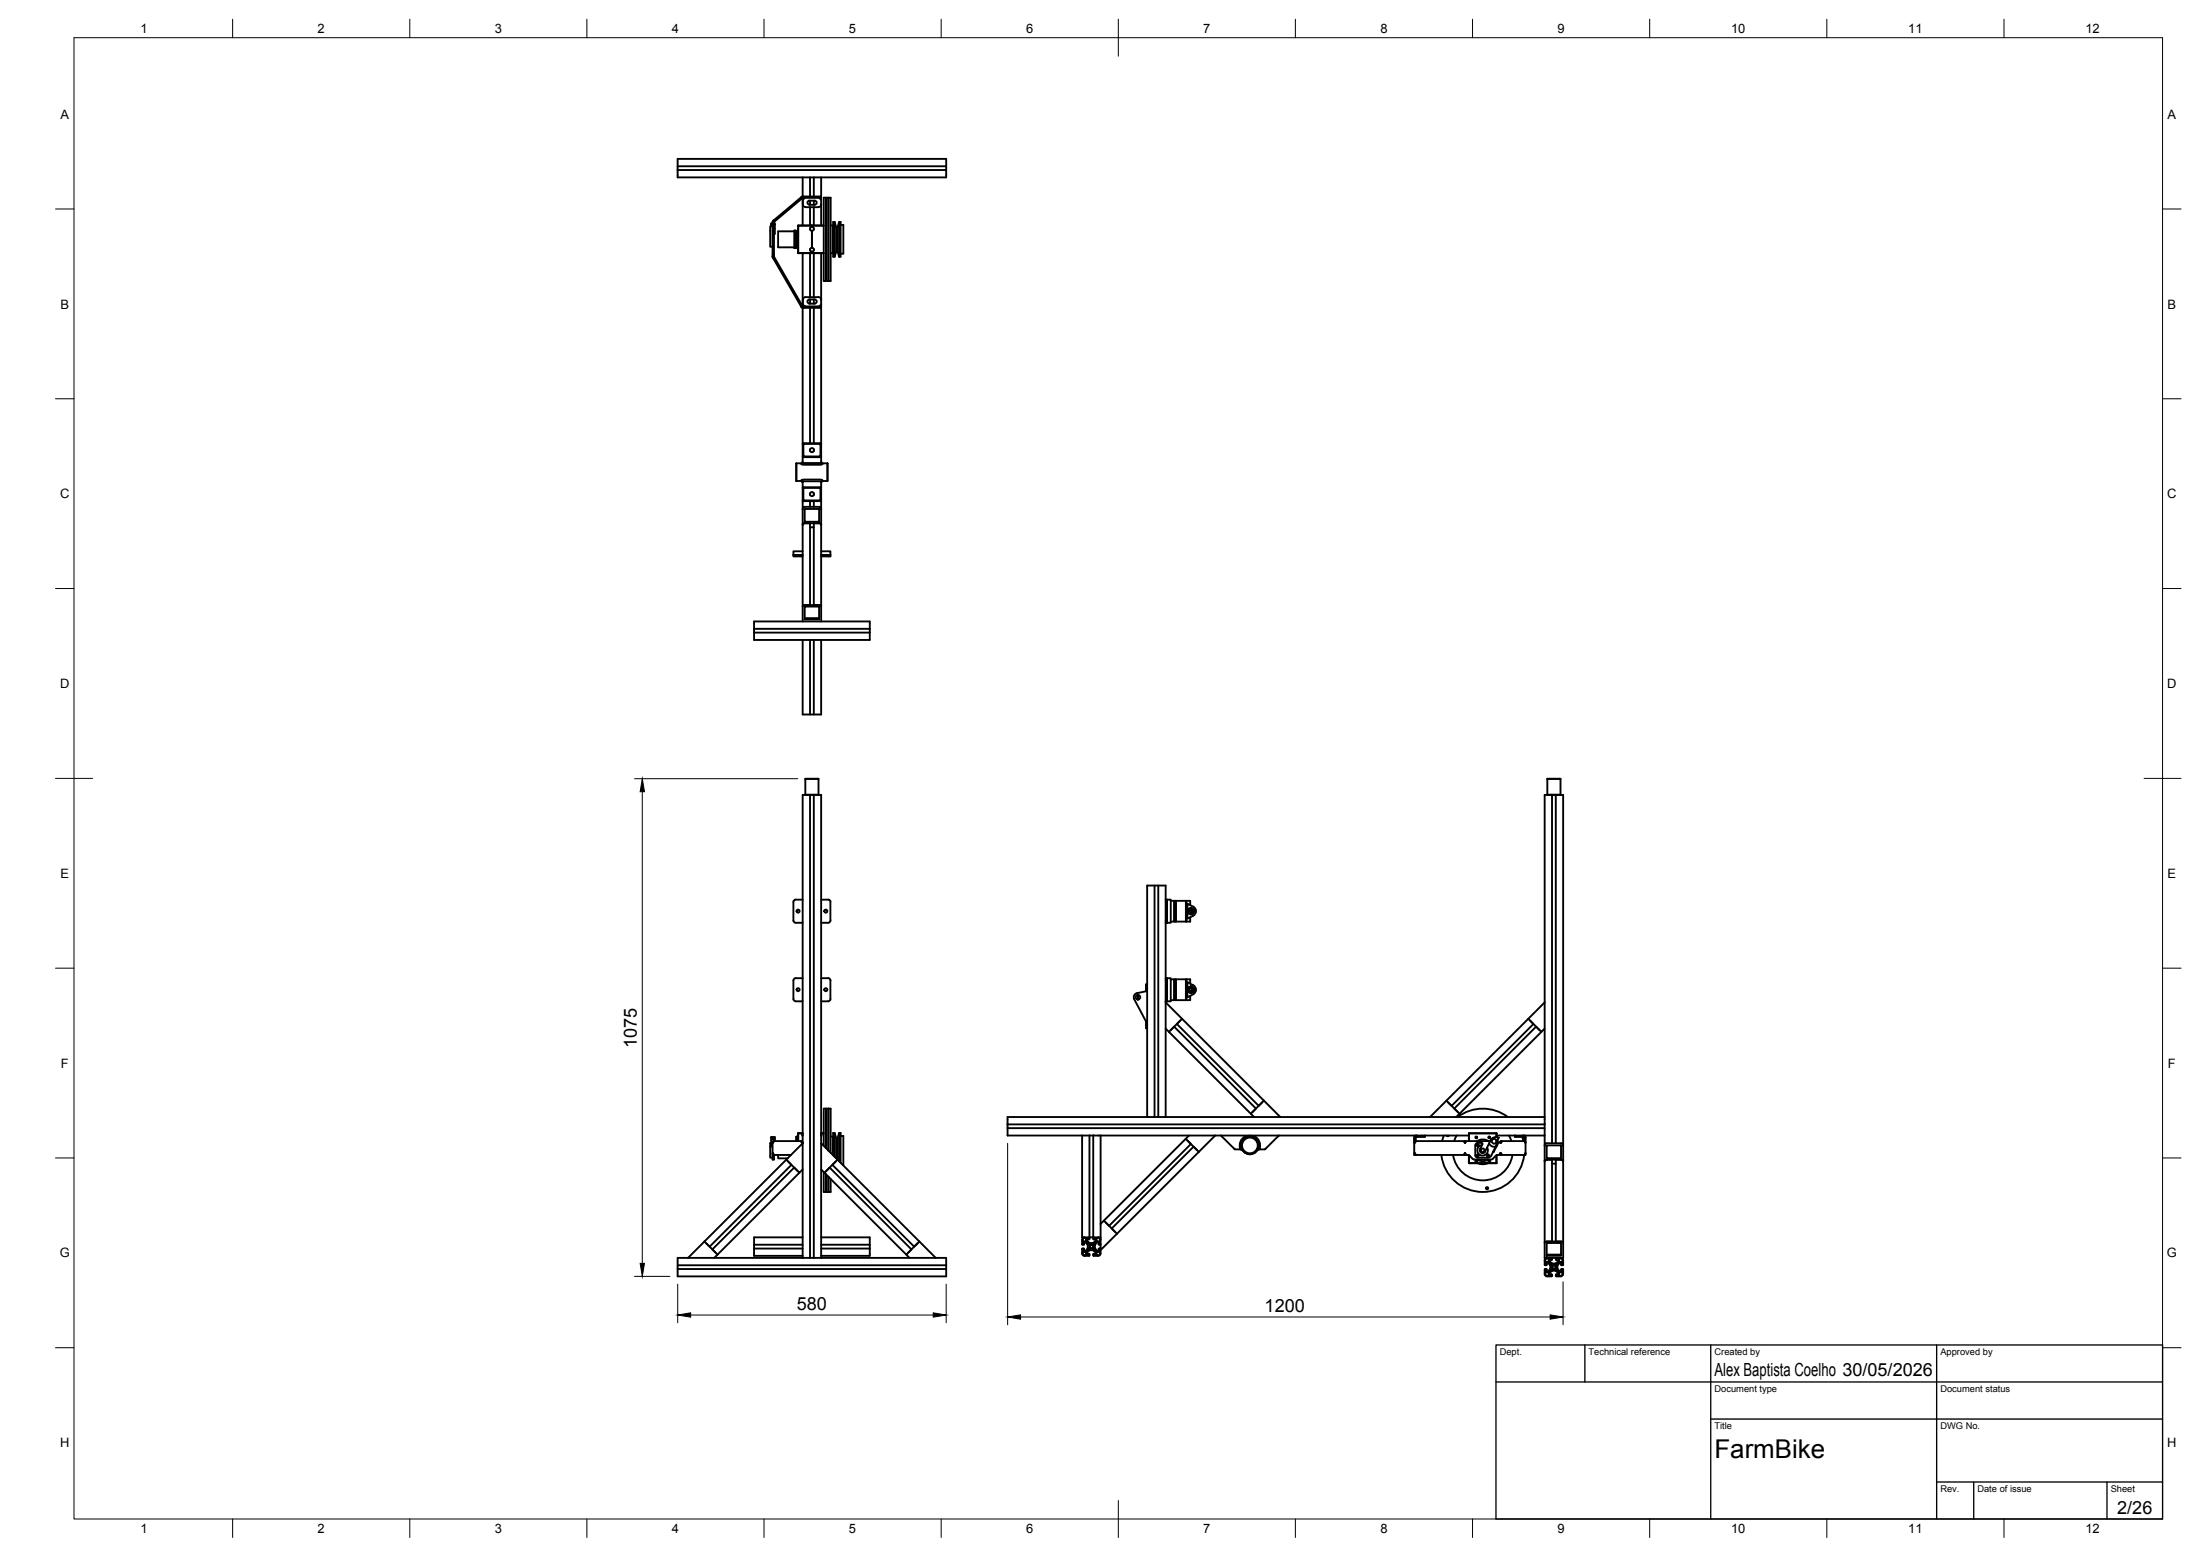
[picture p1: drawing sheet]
<svg xmlns="http://www.w3.org/2000/svg" width="594mm" height="420mm" viewBox="0 0 594 420" stroke-linecap="round" stroke-linejoin="round" font-family="sans-serif">
<!-- layer: Visible -->
<g fill="none" stroke="#000" stroke-width=".51">
<path d="M183 42.9h72.5v5h-72.5zM183 45.9h72.5M183 44.9h72.5M208.7 59.8l.3 .1M208.7 59.8l-.1 .2M208.8 59.6l.2 .3M208.8 59.6l-.1 .2M208.9 59.5l7.5-6.2 .2 .3-7.4 6.2zM208.9 59.5l-.1 .1M209 59.9v.1M209.1 59.9h-.1M209.2 59.8l-.2 .1"/>
<path d="M216.4 53.3l.3 .2M216.6 53.1l.1 .3M216.6 53.1l-.1 .1M216.7 53.5l-.1 .1M216.7 47.9v13M216.8 53.4l-.1 .1M216.8 53.4h4.9M216.8 53.4h.1M216.9 53.1v.3M217.2 53.6l-.4 .3v1.3a.75 .75 0 0 0 .7 .7M217.2 53.4v.1M217.5 55.9h3.5"/>
<path d="M218.6 54.2h1.4M218.6 54.2a.56 .56 0 0 0-.6 .5 .56 .56 0 0 0 .6 .6h1.4a.57 .57 0 0 0 .5-.6 .57 .57 0 0 0-.5-.5M218.7 47.9v5.2M218.7 54.2v1.1M218.7 55.9v5M219.8 47.9v5.2M219.8 54.2v1.1M219.8 55.9v5M221.3 53.5h.1zM221.4 53.6l.3 .3v1.3M221.7 53.1h-5.1M221.7 47.9v6"/>
<path d="M221.7 55.2v5.7M221.8 55.2a.75 .75 0 0 1-.8 .7M222.4 53.4h.7v22.5h-.7zM223.1 53.4h.6v22.5h-.6zM223.7 53.4h.6v22.5h-.6zM225.4 59.9h-.4v9.4h.4M225.4 59.9v9.4M225.4 59.9l.4 1.4M226.6 59.9v9.4M208.2 60.5v.6h-.2v5.5h.6M208.2 60.5h.4M208.6 60.6v8.6h.4"/>
<path d="M208.6 60.2h.4v.4M208.6 60.3h-.4v.2M208.6 69.2l.4 .1M208.6 69.3l.1 .1M208.7 69.4v.1M208.7 69.6l.4-.2 7.5 13.1-.3 .2zM209 60.6v8.7M209 60.3h.2v.2M209 60.2v-.2h-.4v.6M209 69.3l.1 .1M209 69.3l-.3 .3M209 69.3l-.4 .1"/>
<path d="M209 60.5h.2M209 69.3h.1M209.2 60.5v2.6h-.2M214.5 62.5h-4.4v4.3h4.4M214.5 62.3h.4v4.7h-.4zM214.9 62.5h.2M214.9 66.8h.2M215.1 62.4h.3v4.5h-.3zM215.4 62.4v4.5M215.4 62.6l.1 .1M215.5 60.9l.1 7.5M215.5 68.3l.1 .1"/>
<path d="M215.5 66.6h-.1M215.6 60.9h3.6v.4v-.4h3.2M216.7 68.4v14.3M218.7 61.7v.3M218.7 67.3v.3M218.7 68.4v11.8M219.2 68v.4h3.2M219.2 68v.4h-3.6M219.2 62.3v4.6M219.3 66.9a.54 .54 0 0 1 .5 .5 .54 .54 0 0 1-.5 .6M219.3 66.9a.54 .54 0 0 0-.6 .5 .54 .54 0 0 0 .6 .6M219.8 61.7v.3"/>
<path d="M219.8 67.3v.3M219.8 68.4v11.8M221.7 68.4v13.8l-.3 .4M222.4 60.9h-6.8v7.4h6.8M224.3 60.9h.6v7.5h-.6M224.9 66h.1M224.9 66.4l.1 .1M224.9 62.4h.1M224.9 66.8h.1M225.8 61.3v6.6M225.8 67.9h.4l.4 1.4M225.8 61.3h.4"/>
<path d="M225.8 67.9l-.4 1.4M226.2 61.3l.4-1.4h.4v9.4h-.4M226.2 61.3v6.6M227 60.7h.7v7.8h-.7M216.4 82.9l.2 .1M216.6 83l.2 .1M216.6 82.5l.1 .2-.3 .2-.1-.2M216.7 82.7h.1M216.7 83.1v41.8M216.7 82.7l-.1 .4M216.8 82.7h.1M216.8 82.2l.4 .4"/>
<path d="M216.8 83.1h4.9M217 82.7v.4M217.2 82.6v.1M217.6 80.2h3.4M217.6 80.2a.75 .75 0 0 0-.8 .8M218.6 82h1.4M218.6 82a.56 .56 0 0 1-.6-.6 .56 .56 0 0 1 .6-.5h1.4a.56 .56 0 0 1 .5 .5 .56 .56 0 0 1-.5 .6M218.7 80.9v1.1M218.7 83.1v36.6M219.8 80.9v1.1M219.8 83.1v36.6M221 80.2a.75 .75 0 0 1 .8 .8"/>
<path d="M221.3 82.7l.1-.1zM221.7 82.7h-4.9v.4M221.7 82.2v42.7M217 119.7h4.5l.2 .2M217 119.7l-.2 .2M215.1 125.1v4.8M215.1 125.1h1.3M215.1 129.9h1.3M216.4 129.9l.3 .2M216.4 129.9l.3 .4M216.4 125.3l.1 .1M216.5 129.6l-.1 .1"/>
<path d="M216.6 125.4h5.3M216.6 129.6h5.3M216.7 137.6v4.1M216.7 124.9h.1M216.7 124.9l-.3 .2M216.7 130.1v7.5M216.7 124.7l-.3 .4M216.8 123.2l.2 .2M216.8 135.1l.2 .2M216.9 120.1v2.9M216.9 132v2.9M217 120.1l.2-.2h4.3l.1 3.1-.3 .2"/>
<path d="M217 123l.2 .2M217 134.9l.2 .2M217 132l.2-.3 4.3 .1 .1 3.1-.3 .2M217 131.6h4.5l.2 .2M217 123.4h4.5M217 131.6l-.2 .2M217.2 123.3h4.1M217.2 135.1h4.1M217.3 137.4h3.9v3.5h-3.9zM218.7 121.3v.5M218.7 133.2v.5M218.7 135.3v1.6"/>
<path d="M219.8 121.3v.5M219.8 133.2v.5M219.8 135.3v1.6M221.3 136.9h-4.1l-.3 .2-.2 .5M221.3 136.9l.3 .2 .2 .5M221.6 130h-4.6l-.3 .1M221.7 130v.1M221.7 135.1l-.2 .2h-4.5M221.7 124.9l-.2 .1h-4.6M221.7 124.9l.4 .2M221.7 130.1v37.7M221.7 124.7l.4 .4"/>
<path d="M221.7 123.2l-.2 .2M222 129.6l.1 .1M222.1 125.3l-.1 .1M222.1 129.9l-.4 .2M222.1 125.1h1.3M222.1 129.9l-.4 .4M223.4 125.1v4.8M223.4 125.1l.1 4.8M223.5 129.9h-1.4M214.2 149.9v.3h2.5M214.2 149.9h2.5zM216.7 148.9h-2.5v1"/>
<path d="M216.7 141.7v26.1M217.4 141.3l-.7 .4M218.6 141.3l.1 22.1M218.7 142.4h1.1M219.9 141.3l-.1 22.1M221.1 141.3l.7 .4M221.3 141.3h-4.1l-.5 .3M221.3 141.3l.5 .3M221.7 149.9h2.5zM221.7 148.9h2.5v1M224.2 149.9v.3h-2.5M203.6 169.8h31.3v3h-31.3z"/>
<path d="M203.6 169.8v-2h31.3v2M203.6 170.8h31.3M216.7 172.8v20.1h5v-20.1M217.3 163.8h3.9v3.5h-3.9zM217.3 166.9h3.9M218.7 172.8v20.1M219.8 172.8v20.1M221.3 163.4h-4.1l-.5 .3M221.3 163.4l.5 .3M217.5 210.3h3.5M217.5 214.6h3.5M217.5 210.3v4.3"/>
<path d="M217.5 214.6v.1M218.7 214.7h-2v94M218.7 214.7h1.1M218.7 214.7v125M219.8 214.7h1.9v94M219.8 214.7v125M221 210.3v4.3M221 214.6v.1M417.8 210.3h3.6M417.8 214.6h3.6M417.8 210.3v4.3M417.8 214.6l.1 .1"/>
<path d="M419.1 214.7h-2v56M419.1 214.7h1M419.1 214.7v94M420.1 214.7h2v125h-5v-26.1M420.1 214.7v94M421.4 210.3v4.3M421.4 214.6l-.1 .1M311.8 239.1v62.5h-2v-62.5h5v3.8M312.8 239.1v62.5M214.2 243.5l.1 5.3 .6 .4h1.8M216.7 242.9l-2.1 .1-.4 .5M221.7 242.9l2.2 .1 .4 .5"/>
<path d="M224.2 243.5v5.3l-.6 .4h-1.9M314.8 242.9v6.3M314.8 249.2h.4M314.8 242.9h.4M314.8 249.2v14.9M315.2 242.9v6.3M315.2 242.9h.9v6.3h-.9M316.1 243.2h.9v5.7h-.9M317 243.2h4.4v1.2M317.4 243.2v5.7M317.6 243.2v5.7M320.2 243.2v5.7"/>
<path d="M320.4 243.2v5.7M320.8 245.6l.8-.5 .8 .5v.9l-.8 .5-.8-.5zM321.4 245.7h.4l.2 .3-.2 .4h-.4l-.2-.4zM321.4 247.7v1.2h-4.4M322.2 244.8l-1.5-.8v4.1l1.5-.8M322.2 244.8a1.37 1.37 0 0 1 0 2.4M214.9 264.1h1.8M214.9 264.1l-.5 .2-.2 .4 .1 5.3 .6 .4h1.8M221.7 264.1h1.9M223.6 264.1l.5 .2 .2 .4-.1 5.3-.6 .4h-1.9M307 268.2a1.13 1.13 0 0 0-.7 1.6l3.2 6M307.2 268.7v1.2"/>
<path d="M307.3 268.7v1.2M307.3 269.9a.62 .62 0 0 0 .5-1 .62 .62 0 0 0-1 0 .62 .62 0 0 0 .4 1M307.3 269.9h-.1M309.5 267.7l-2.5 .5M309.8 275.8h-.3v1.9h.3M309.8 265.8h-.3v1.9h.3M314.8 270.7v7l.9 .9M314.8 264.1v6.3M314.8 264.1h.4M314.8 270.4h.4M314.8 270.7l26.5 26.5M314.8 270.4v.3"/>
<path d="M314.8 277.7v23.9M315.2 264.8v5.6M315.2 264.1v.7M315.2 264.1h.9v6.3h-.9M315.7 278.6l22.1 22.1M316.1 264.4h.9v5.7h-.9M317 277.3l-.9 .9M317 264.4h4.4v1.2M317.1 277.2l22.1 22.1M317.4 264.4v5.7M317.6 264.4v5.7M317.8 276.5l22.1 22.1"/>
<path d="M318.7 275.5l-.8 .9M319.2 275.1l-3.5 3.5M320.2 264.4v5.7M320.4 264.4v5.7M320.7 265.2l1.5 .8a1.37 1.37 0 0 1 0 2.5l-1.5 .8zM320.8 267.7h.1M320.8 266.8h.1M320.8 266.8l.8-.5 .8 .5v.9l-.8 .5-.8-.5zM321.4 268.9v1.2h-4.4M321.6 266.3h.1M321.6 268.2h.1M322.4 266.8h.1"/>
<path d="M322.4 267.7h.1M413.1 275.5l.9 .9M414.1 276.5l-22.1 22.1M414.8 277.2l-22.1 22.1M414.9 277.3l.9 .9M416.2 278.6l-22.1 22.1M417.1 270.7v7l-.9 .9-3.5-3.5M417.1 277.7v23.9M417.1 270.7l-30.9 30.9M223.1 299.4v10.6M223.7 299.4v11.3M339.1 299.4l-.9 .9"/>
<path d="M340.8 297.6l-.8 .9M341.3 297.2l-3.5 3.5 .8 .9h7.1M341.3 297.2l4.4 4.4M390.6 297.2l3.5 3.5M391 297.6l.9 .9M392.8 299.4l.9 .9M208 308.8h.2M208.2 307.2h1v.6h-1zM208.2 307.8v1.8h-.2v3h.6M208.2 307.2v-.2h1v.2M208.2 308.6h-.2v1M208.6 311.9h5"/>
<path d="M208.6 311.5v1.6h.4v-1.2M208.6 307v.2M208.6 311.5h.2M208.6 308.5l.2-.1h-.2v3.1M208.8 311.5l.1 .4M209.2 307.8v.3M210.1 311.9v.9h2.6M212.8 313.6l.8 .9M213.7 314.5l-22.1 22.1M214.5 315.3l-22.1 22.1M214.5 315.4l.9 .8M215.1 306.9v1.2"/>
<path d="M215.5 306.9l-.5 .1v1.1M215.5 306v2.1M215.6 306h1.1v.7M215.6 306h.1M215.6 306h1.1M215.6 306v2.1M215.9 316.7l-22.1 22.1M216.4 308.1h.2l.1 .4h-.2l-.1-.4h-7.5l-.3 .4M216.7 306h.1M216.7 308.5h-.2M216.7 308.7v7.1l-.8 .9-3.6-3.6M216.7 315.8v23.9"/>
<path d="M216.7 308.7l-30.9 31M216.7 306.6v.1M221.7 308.7v7.1l.9 .9M221.8 306h.1M221.7 315.8v23.9M221.7 308.7l26.6 26.5M221.7 306.6l.1 .1M221.8 306h.6h-.6l-.1 .7M222.4 316.5v5.4h1.9v-3.6M222.4 309.4v-10h1.9v11.9M222.6 316.7l22.1 22.1M223.1 317.1v4.8"/>
<path d="M223.7 317.7v4.2M223.9 315.4l-.8 .8M224 315.3l22.1 22.1M224.3 306.9h.6v5M224.8 314.5l22.1 22.1M224.9 309.2h.1M224.9 309.1h.1M224.9 308.4h.1M225 312v-6.1h.4l.4 1.4h.4l.4-1.4h.4v8.1M225.4 305.9v6.5M225.7 313.6l-.8 .9M225.8 307.3v5.5"/>
<path d="M226.2 307.3v5.8l-3.6 3.6M226.6 305.9v7.7M227 306.7h.7v7.8h-.2M272.1 304.6h145v2M272.1 303.6h145M292.2 306.6h2M292.2 306.6v27.5h.6M294.2 306.6h1M294.2 306.6v27.5M295.2 306.6h2M295.2 306.6v27.5M297.2 306.6h23.9"/>
<path d="M297.2 306.6v23.9M309.8 301.6h-37.7v5h20.1M311.8 301.6h1M312.8 301.6h2M314.8 301.6h23.8M320.2 307.5l3.5 3.5M320.2 307.5l-22.1 22.1M320.6 308l.9 .8M321.6 308.9l-22.1 22.1M322.3 309.6l-22.1 22.1M322.4 309.7l.9 .9M328.1 306.6h-7l-.9 .9"/>
<path d="M328.1 306.6h54.7M328.1 306.6l-30.9 31M329.7 306.6l3.7 3.8h1.6M334.9 310.1l.3-.1 .3 .6zM336.2 306.9l1-.2 1.6 .2-.2 .3-1.1-.3-1.1 .3zM336.2 306.9a2.76 2.76 0 0 0-1.3 3.2M338.8 306.9a2.76 2.76 0 0 1 1.4 3.2M339.8 310l.3 .1M340 310.4l-.5 .2M340 310.3v.1M340.1 310.1v.2M345.3 306.6l-3.7 3.8h-1.6"/>
<path d="M345.7 301.6h40.5M381.9 307.5h.4v.8M381.9 307.1v1.4M381.9 308.5v3.4h.4M381.9 308.1h.4M381.9 307.1h.4M381.9 308.5h.3M382 311.4l.2 .1h-.3zM382 306.8l.3 .2M382.1 306.8l-.2 .3M382.1 311.5l.2 .4M382.3 307.1v.4"/>
<path d="M382.3 311.7v.2M382.3 307v.1M382.3 308.1h13.3l.1 .4M382.3 308.1l-.2 .4h-.2M382.4 306.6v.4h.4M382.4 307h-.1M382.4 306.6l-.3 .2M384.8 306.6v.4h-2v-.4h13.8M389.9 306.6l-.5 1.5M391.2 306.6l-.3 .2-.2-.2M392.4 311.9a8.1 8.1 0 0 0 8 6.8 8.1 8.1 0 0 0 8-6.8M393.2 301.6h23.9"/>
<path d="M393.3 306.6l-.6 1.5M393.6 301.6a11.3 11.3 0 0 1 13.5 0M394.1 300.7l-.9 .9h-7M395.4 308.1l.1 .4h.2M395.5 311.5h.2M395.5 311.5l-.1 .4M395.5 311.5h.2l.1 .4h.5M395.7 311.5l-.1 .4h-13.3M395.7 308.5h.1M395.7 311.4v.1M395.7 308.5h-.2M396.3 311.8l.6 .3 .8 .8"/>
<path d="M396.6 306h.1M396.6 314h.1M396.6 306v2.1M396.6 311.9v2.1M396.7 312v2h7.4v-2M396.7 314.1h7.4M398.8 312l.2 .2M398.9 307.2l-.3 .1M398.9 311.7l.4 .4M399 309l-.2 .2M399.1 311.7l.2 .3M399.2 311.8h.1"/>
<path d="M399.2 309.4h.1M399.3 309.1l-.4 .4M399.3 309.3l-.2 .2M400.2 309.2a1.43 1.43 0 0 0-1.2 1.8 1.43 1.43 0 0 0 1.9 .9 1.43 1.43 0 0 0 .7-2M401 311l1.8-3.5 .9-.4 1 .1-.3 .6v.8l-2.1 3.9-3.3 .1-.4-.2-.2-.4M401.1 310.9a.77 .77 0 0 1-1.1 .4 .77 .77 0 0 1-.3-1l.6-1.6h-1.5l-.4 .5v2.8M401.6 311.8h.1M401.7 311.7l-.2 .3M401.7 314.1l-1.3 .3-1.3-.3M401.9 311.7l-.4 .4M401.9 307.2l.3 .1M401.9 308.1l-1.5-.4-1.5 .4"/>
<path d="M401.9 313.1l-1.5 .4-1.5-.4M402 312l-.2 .2M402 308.1h-6.2l-.1 .4M402.1 308.1l.2 .3M402.1 308.8a1.49 1.49 0 0 0 1.8 .8M403.3 310.8v.3M403.4 310.9l-.2 .2M404.1 306h-7.4v2.1M404.1 306h.1M404.1 314.1h.1M404.1 306h-7.5M404.1 306v1"/>
<path d="M404.1 307.9v.5M404.1 309.2v.4M404.1 306.6h7.4M404.1 309.1v.4M404.1 311.9v2.1M404.5 311.8l-.4 .1-1.3 1.2h-4.6l-.5-.2M405 308.5l-.4 .1-1.2 2.4M405 308.5h.4M405.1 311.5l.1 .4h6.6M405.1 308.5h.3M405.1 311.5h.3M405.1 311.4v.1"/>
<path d="M405.1 308.5h.1M405.4 311.5l.1 .4M405.4 311.5l-.2-.1-.4 .5h-.3M405.5 308.1h6.3l.1 .4M405.5 308.1h-.3l-.1 .4M405.5 308.1l-.1 .4M407.5 306.6l.6 1.5M409.1 306.6v.4h2.4M411 307l.4 1.1M411.1 306.6v.4M411.5 306.6h5.6M411.5 306.6v.4"/>
<path d="M411.5 307h.1M411.5 306.6l.3 .2M411.6 307v.1M411.6 311.9a11.3 11.3 0 0 1-11.2 10 11.3 11.3 0 0 1-11.2-10M411.6 307.1v1M411.6 307.5h.3M411.6 307.1h.3M411.8 308.1h.1M411.8 306.8l-.3 .2M411.8 306.8l.2 .3M411.8 311.5v.4M411.8 308.5h.2"/>
<path d="M411.9 311.4l-.1 .1zM411.9 307.1v4.8h-.1M417.1 301.6v2M417.1 309.4v4.2M417.1 303.6v1M417.1 306.6v2.8M417.1 309.4l.2-.5 .3-.2h4l.4 .2 .1 .5M417.7 309.3h3.8v3.4h-3.8zM417.7 313.1l-.6 .5M419 313.1l.1 22.1M419.1 314.2h1M420.3 313.1l-.2 22.1"/>
<path d="M421.5 313.1l.6 .5M422.1 313.5l-.5-.4h-4l-.5 .4M185.8 339.7h-2.8v5h72.5v-5h-2.8M190.2 335.2l3.6 3.6M190.7 335.7l.8 .9M192.4 337.5l.9 .8M192.9 339.7h23.8M193.8 338.8l-.9 .9h-7.1M203.6 337.1h13.1M203.6 336.1h13.1M216.7 339.7h2M216.7 334.1h-13.1v5h13.1"/>
<path d="M218.7 339.7h1.1M219.8 339.7h1.9M221.7 334.1h13.2v5h-13.2M221.7 337.1h13.2M221.7 336.1h13.2M221.7 339.7h23.9M246 337.5l-.8 .8M247.8 335.7l-.8 .9M248.3 335.2l-3.6 3.6 .9 .9h7.1M248.3 335.2l4.4 4.5M292.2 334.8l.1 1.3M292.2 337.2l.2 1.7 .4 .2 1.4-.1"/>
<path d="M292.3 336.1h.3M292.4 335.1l.1 .1M292.5 335.2h.4M292.5 338h.4M292.5 338a.57 .57 0 0 0 0 .8 .57 .57 0 0 0 .8 0l.1-.6M292.8 337.4l-.4 .1 .1 .3h.6M292.8 337.2h-.6M292.8 337.2v.2M292.8 334.1h1.3M292.8 334.1l-.4 .2-.2 .4M293 335.2l.3 .1M293.1 335.4l.6 .8v.9l-.6 .7"/>
<path d="M293.1 335.4h-.6l-.1 .3 .4 .2-.2 .2M293.3 338l.1 .2M293.3 338h-.3M293.3 334.4l-.1-.1a.65 .65 0 0 0-.7 .1 .65 .65 0 0 0-.1 .7M293.3 334.4v.5M293.3 334.9l.1 .3M293.4 335.6l.5 .6M293.4 335.5l.2-.2 .6 .5M293.5 334.8l.8 .8M293.5 337.9h.2M293.7 334.3l.1 .2M293.7 334.3l-.2 .5"/>
<path d="M293.8 338.7l-.1 .2M293.8 338.7l.4-.1v.4M293.9 336.2h.1M294.1 334.1h1.2M294.1 334.1l.1 .5-.4-.1M294.2 337h-.3l-.5 .7 .1 .2M294.2 337l.2 .3M294.2 337.4h.1M294.2 335.8h.1M294.2 337.4l-.6 .5M294.3 335.8l.1 .2-.2 .2h-.3M294.3 337.6h.8"/>
<path d="M294.3 335.7h.8M294.3 337.6l-.8 .7 .2 .6M294.4 337.3l-.1 .1M295 337.3l.1 .1M295.1 337.6l.9 .8-.3 .5-.1-.3h-.3l-.1 .4M295.1 337.4h.1M295.1 335.8h.1M295.1 335.8l-.1 .3 .3 .2M295.2 337.4l.6 .5M295.2 337l-.2 .3M295.3 336.9l-.1 .1M295.3 334.1h1.3"/>
<path d="M295.3 334.1v.5h.3l.1-.3 .3 .5M295.4 336.9l.1 .1M295.5 336.2l-.1 .1M295.5 336.2h.1M295.5 337l.1 .2M295.6 337.2l.4 .5-.1 .2M295.6 336l-.1 .2M295.8 337.9h.1M296 334.8l-.9 .8M296 335.6l-.4 .4M296 335.5l-.1-.2-.7 .5M296 335.2h.9"/>
<path d="M296 338.2l.2-.3 .7 .1a.57 .57 0 0 1 0 .8 .57 .57 0 0 1-.8 0l-.1-.6M296.1 334.9l-.1 .3M296.1 334.4v.5M296.1 334.4l.1-.1a.62 .62 0 0 1 .7 .1 .62 .62 0 0 1 .1 .7M296.3 335.4l-.6 .8v.9l.6 .7M296.3 335.4h.6l.1 .3-.3 .1M296.6 334.1h.6M296.6 334.1l.4 .2 .2 .4M296.7 335.9v.1M296.7 337.2v.2M296.7 337.2h.5M296.7 336l.1 .1"/>
<path d="M296.7 337.4l.3 .1-.1 .3h-.6M296.8 336.1h.3M297 335.1l-.1 .1M297.2 330.5v8.2l-.6 .4-1.4-.1M297.2 330.5l.9-.9 3.5 3.5M297.2 336l-.1 .1M298.5 330.1l.9 .8M300.3 331.8l.9 .9M417.1 335.6l.5-.4h4l.5 .4M417.7 335.6h3.8v3.5h-3.8zM417.7 338.8h3.8M417.7 339.6l-.5 .4v1.6"/>
<path d="M419 339.7l.1 .4M420.3 339.7l-.2 .4M421 339.9v.8M421 339.9a.57 .57 0 0 1 .8 .1 .57 .57 0 0 1 0 .7M421.5 339.6l.4 .2 .2 .5v1.3l-.5-.1M183 342.7h72.5M183 341.7h72.5M417.2 342.7h.4l.1 .2M417.2 342.7l-.1 1.3 .2 .5 .4 .1h1.4v-.5l-.4 .1M417.3 344a.57 .57 0 0 0 .9 .4v-.5a.25 .25 0 0 0 0-.4 .25 .25 0 0 0-.3 0l-.6 .1v.4M417.3 341.2l.4 .3-.5 .2M417.3 341.2l.6-.3 .7 .8v.9l-.6 .7"/>
<path d="M417.4 340.8h.5M417.4 340.7a.58 .58 0 0 1 0-.7 .58 .58 0 0 1 .8-.1v.9M417.5 343h-.2l.1 .3h.6M417.7 342.9l-.2 .1M417.9 340.7l.3 .1M418.3 343.4l.1 .1M418.3 341.1l.4 .4M418.4 340.8l-.1 .3M418.4 340.8l.6 .5a.28 .28 0 0 1 .3 .2 .28 .28 0 0 1-.3 .3M418.4 343.4h.2M418.7 340.1v-.2h-.3v.5l.6 .7 1 .1 .9-.8-.1-.5h-.3v.2M418.7 342.8l-.4 .6"/>
<path d="M418.7 341.5l.1 .2M418.7 340.1l.2 .1M418.8 341.7h.1M418.8 342.6h.1M418.8 342.6l-.1 .2M418.8 341.7l.1 .1M418.8 340.2h.2M418.9 341.8h.1M419 343l-.5 .5M419 343.2l-.7 .8 .1 .4h.3v-.2M419 343.2h1.2M419.1 342.5l-.3 .1"/>
<path d="M419.1 340.1l-.1 .1M419.1 342.5l.2 .3-.3 .2M420 343h.1M420 341.3h.1M420 341.3l-.1 .3 .3 .2M420.1 343h.1M420.1 342.5l-.2 .3 .1 .1M420.1 340.1l.2 .1M420.1 342.5l.3 .1M420.2 341.8h.1M420.2 343l.5 .5M420.2 340.2h.2"/>
<path d="M420.4 342.6h.1M420.4 342.6l.5 .8M420.5 340.1l-.1 .1M420.9 343.4h-.2M420.9 341.1l-.6 .7M420.9 341.1l-.1-.3-.7 .5M420.9 340.7l.1 .1M421 343.5v.9M421 343.5l-.1 .1M421 343.5l.9 .1v.4M421.2 343.3l.4 .1M421.3 340.8h.5"/>
<path d="M421.4 340.7l-.4 .1M421.6 341.4v.1M421.6 342.8v.1M421.6 342.8h.5v1.5l-.4 .3h-1.5v-.5h.3l.1 .3 .3-.5-.7-.7M421.6 342.9l.1 .1M421.6 340.9l-.4 .1-.6 .8v.8l.6 .7M421.6 340.9l.3 .3M421.7 343l.2 .2-.3 .2M421.9 341.2l-.3 .2M422 344a.56 .56 0 0 1-1 .3"/>
<circle cx="219.3" cy="61.8" r=".54"/>
<circle cx="219.3" cy="133.4" r=".56"/>
<circle cx="219.3" cy="121.5" r=".56"/>
<circle cx="215.5" cy="246" r=".41"/>
<circle cx="223" cy="246" r=".41"/>
<circle cx="321.6" cy="246" r=".81"/>
<circle cx="215.5" cy="267.2" r=".41"/>
<circle cx="223" cy="267.2" r=".41"/>
<circle cx="321.6" cy="267.2" r=".79"/>
<circle cx="321.6" cy="267.2" r=".5"/>
<circle cx="321.6" cy="267.2" r=".41"/>
<circle cx="321.6" cy="267.2" r=".81"/>
<circle cx="337.5" cy="309.3" r="2.36"/>
<circle cx="337.5" cy="309.3" r="2.38"/>
<circle cx="337.5" cy="309.3" r="2.13"/>
<circle cx="398.6" cy="313.6" r=".24"/>
<circle cx="398.6" cy="307.1" r=".24"/>
<circle cx="399" cy="312" r=".26"/>
<circle cx="399" cy="309.2" r=".26"/>
<circle cx="400.4" cy="310.6" r=".5"/>
<circle cx="401.8" cy="312" r=".26"/>
<circle cx="402.2" cy="307.1" r=".24"/>
<circle cx="402.2" cy="313.6" r=".24"/>
<circle cx="403.5" cy="308.2" r=".65"/>
<circle cx="294.7" cy="336.6" r=".43"/>
<circle cx="401.6" cy="320.9" r=".31"/>
<circle cx="419.6" cy="342.1" r=".43"/>
</g>
<g fill="#000">
<circle cx="216.8" cy="83.1" r=".25"/>
<circle cx="293.9" cy="337.1" r=".25"/>
<circle cx="295.5" cy="337.1" r=".25"/>
<circle cx="419.2" cy="341.3" r=".25"/>
<circle cx="419.2" cy="343" r=".25"/>
</g>
<!-- layer: BORDER -->
<g fill="none" stroke="#000" stroke-width=".27">
<path d="M20 10.2h564v400h-564zM62.8 5.2v5M110.7 5.2v5M158.5 5.2v5M206.3 5.2v5M254.1 5.2v5M302 5.2v10M349.8 5.2v5M397.6 5.2v5M445.5 5.2v5M493.3 5.2v5M541.1 5.2v5"/>
<path d="M15 56.4h5M584 56.4h5M15 107.7h5M584 107.7h5M15 158.9h5M584 158.9h5M15 210.2h10M579 210.2h10M15 261.4h5M584 261.4h5M15 312.7h5M584 312.7h5"/>
<path d="M15 363.9h5M584 363.9h5M62.8 410.2v5M110.7 410.2v5M158.5 410.2v5M206.3 410.2v5M254.1 410.2v5M302 405.2v10M349.8 410.2v5M397.6 410.2v5M445.5 410.2v5M493.3 410.2v5"/>
<path d="M541.1 410.2v5"/>
</g>
<!-- layer: TITLEBLOCK -->
<path d="M404 363.2h180v47h-180zM404 373.2h180M428 363.2v10M462 363.2v47M523 363.2v47M462 383.2h122M523 400.2h61M533 400.2v10M569 400.2v10" fill="none" stroke="#000" stroke-width=".36"/>
<!-- layer: FD_Dimensions -->
<path d="M171.3 210.3h44.1M173.4 213.8v127.3M272.1 308.7v49M171.3 344.7h9.6M183 346.8v10.4M186.5 355.1h65.5M255.5 346.8v10.4M275.6 355.6h143M422.1 346.1v11.6" fill="none" stroke="#000" stroke-width=".27"/>
<path d="M173.4 210.3l.6 3.5h-1.1zM172.9 341.1h1.1l-.6 3.6zM183 355.1l3.5-.6v1.2zM252 354.5l3.5 .6-3.5 .6zM272.1 355.6l3.5-.6v1.2zM418.6 355l3.5 .6-3.5 .6z" fill="#000" stroke="#000" stroke-width=".27"/>
<text font-size="7" x="463" y="393.7">FarmBike</text>
<g font-size="4.9">
<text x="172" y="283.1" transform="rotate(-90 172 283.1)">1075</text>
<text x="215.2" y="353.6">580</text>
<text x="341.5" y="354.2">1200</text>
<text x="463" y="371.7">Alex Baptista Coelho 30/05/2026</text>
<text x="571.7" y="408.8">2/26</text>
</g>
<g font-size="3.5">
<text x="37.9" y="8.9">1</text>
<text x="85.8" y="8.9">2</text>
<text x="133.6" y="8.9">3</text>
<text x="181.4" y="8.9">4</text>
<text x="229.3" y="8.9">5</text>
<text x="277.1" y="8.9">6</text>
<text x="324.9" y="8.9">7</text>
<text x="372.7" y="8.9">8</text>
<text x="420.6" y="8.9">9</text>
<text x="467.4" y="8.9">10</text>
<text x="515.3" y="8.9">11</text>
<text x="563.1" y="8.9">12</text>
<text x="16.3" y="32">A</text>
<text x="585.3" y="32">A</text>
<text x="16.3" y="83.3">B</text>
<text x="585.3" y="83.3">B</text>
<text x="16.2" y="134.6">C</text>
<text x="585.2" y="134.6">C</text>
<text x="16.2" y="185.8">D</text>
<text x="585.2" y="185.8">D</text>
<text x="16.3" y="237">E</text>
<text x="585.3" y="237">E</text>
<text x="16.4" y="288.3">F</text>
<text x="585.4" y="288.3">F</text>
<text x="16.1" y="339.6">G</text>
<text x="585.1" y="339.6">G</text>
<text x="16.2" y="390.8">H</text>
<text x="585.2" y="390.8">H</text>
<text x="37.9" y="413.9">1</text>
<text x="85.8" y="413.9">2</text>
<text x="133.6" y="413.9">3</text>
<text x="181.4" y="413.9">4</text>
<text x="229.3" y="413.9">5</text>
<text x="277.1" y="413.9">6</text>
<text x="324.9" y="413.9">7</text>
<text x="372.7" y="413.9">8</text>
<text x="420.6" y="413.9">9</text>
<text x="467.4" y="413.9">10</text>
<text x="515.3" y="413.9">11</text>
<text x="563.1" y="413.9">12</text>
</g>
<g font-size="2.5">
<text x="405" y="366">Dept.</text>
<text x="429" y="366">Technical reference</text>
<text x="463" y="366">Created by</text>
<text x="524" y="366">Approved by</text>
<text x="463" y="376">Document type</text>
<text x="524" y="376">Document status</text>
<text x="463" y="386">Title</text>
<text x="524" y="386">DWG No.</text>
<text x="524" y="403">Rev.</text>
<text x="534" y="403">Date of issue</text>
<text x="570" y="403">Sheet</text>
</g>
</svg>
